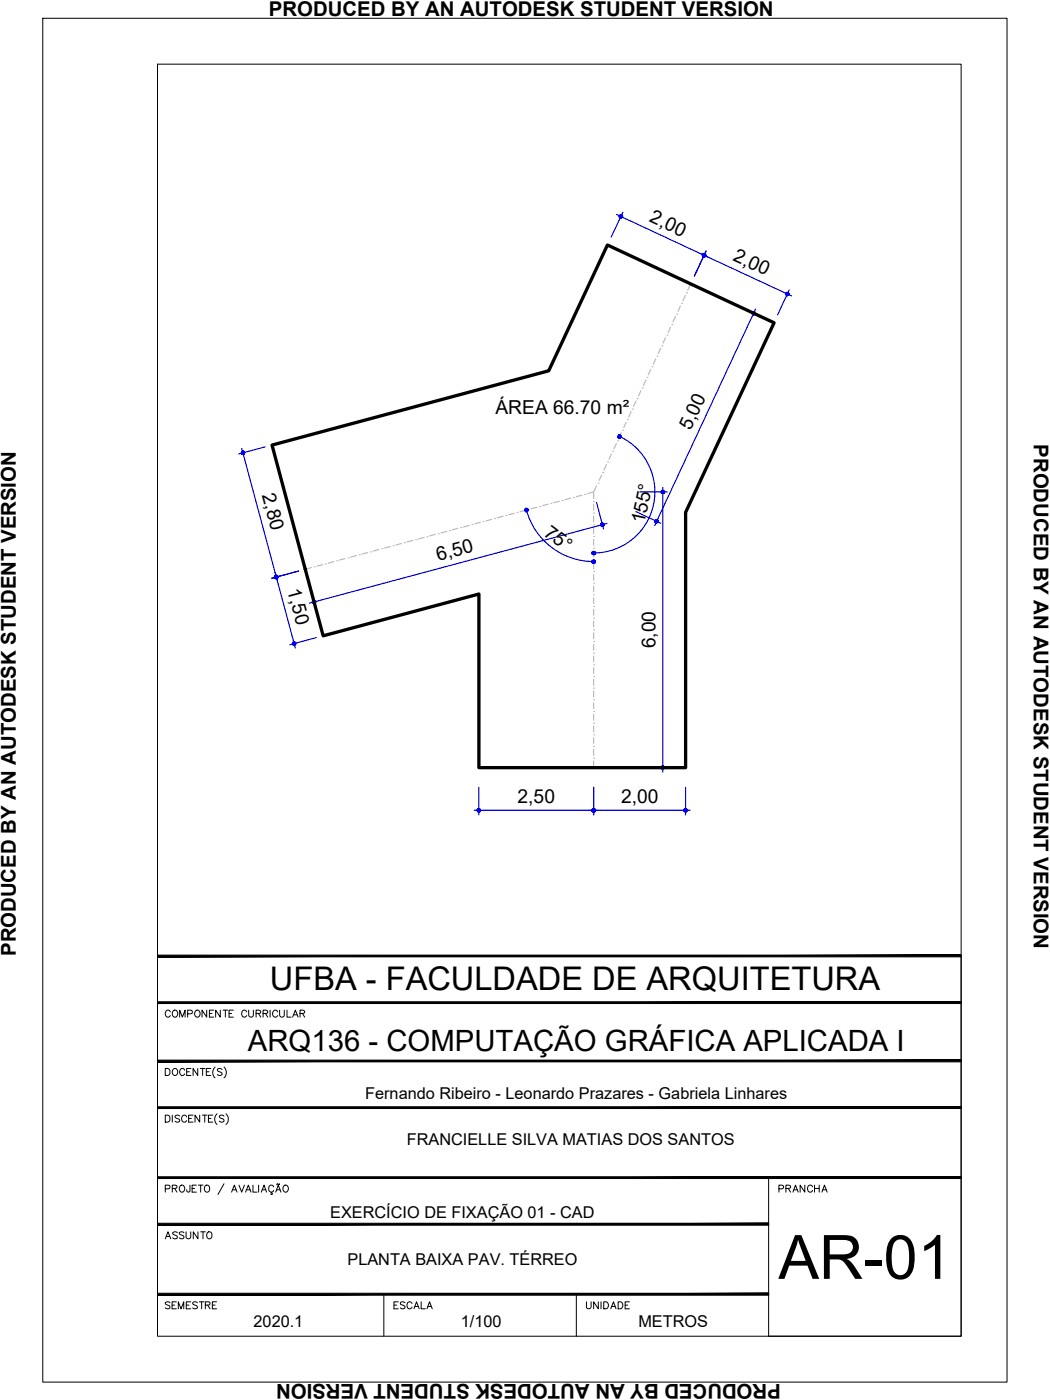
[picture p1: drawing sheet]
<svg xmlns="http://www.w3.org/2000/svg" width="229mm" height="305mm" viewBox="0 0 229 305" stroke-linecap="round" stroke-linejoin="round" font-family="sans-serif">
<!-- layer: ARQ_EIXO CINZA 04 -->
<g fill="none" stroke="#bababa" stroke-width=".25">
<path d="M141.9 79.8h.1M142.7 78.1l-.5 1.2M143 77.6h.1M143.8 75.8l-.5 1.2M144.1 75.3h.1M144.9 73.5l-.5 1.2M145.2 72.9h.1M146 71.2l-.5 1.2M146.3 70.7h.1M147.1 68.9l-.6 1.2M147.3 68.4h.1M148.1 66.6l-.5 1.2"/>
<path d="M148.4 66h.1M149.2 64.3l-.5 1.2M149.5 63.8h.1M150.4 61.8l-.7 1.4M133.1 98.8l-.5 1.2M133.4 98.3h.1M134.2 96.6l-.6 1.1M134.5 96h.1M135.3 94.2l-.6 1.2M135.5 93.7h.1M136.3 91.9l-.5 1.2M136.6 91.4h.1"/>
<path d="M137.4 89.6l-.5 1.2M137.7 89.1h.1M138.5 87.3l-.6 1.2M138.7 86.8h.1M139.5 85l-.5 1.2M139.8 84.5h.1M140.6 82.7l-.5 1.2M140.9 82.2h.1M141.7 80.4l-.6 1.2M82.5 119.6l-1.2 .4M83.1 119.5h.1M85 119l-1.3 .3"/>
<path d="M85.6 118.8h.1M87.4 118.3l-1.2 .4M88.1 118.2h.1M89.9 117.6l-1.3 .4M90.5 117.5h.1M92.3 117l-1.2 .3M93 116.8h.1M94.8 116.3l-1.2 .4M95.4 116.2h.1M97.2 115.7l-1.2 .3M97.9 115.5h.1M99.7 115l-1.2 .4"/>
<path d="M100.3 114.9h.1M102.2 114.4l-1.3 .3M102.7 114.2h.1M104.6 113.7l-1.2 .3M105.2 113.5h.1M107.1 113.1l-1.3 .3M107.7 112.9h.1M109.5 112.4l-1.2 .3M110.1 112.2h.1M112 111.8l-1.3 .3M112.6 111.6h.1M114.4 111.1l-1.2 .3"/>
<path d="M115 110.9h.1M116.9 110.4l-1.2 .3M117.5 110.3h.1M119.3 109.8l-1.2 .3M119.9 109.6h.1M121.8 109.1l-1.2 .3M122.4 109h.1M124.2 108.5l-1.2 .3M124.8 108.3h.1M126.7 107.8l-1.2 .3M127.3 107.7h.1M129.2 119.3h.1"/>
<path d="M129.2 116.8h.1M129.2 114.3h.1M129.2 111.7h.1M129.2 109.2h.1M129.2 109.8v1.3M129.2 112.4v1.2M129.2 114.9v1.3M129.2 117.4v1.3M129.2 120v1.2M129.2 107.1l-1.3 .4M129.9 105.7l-.7 1.4v1.4M130.2 105.2h.1"/>
<path d="M131 103.5l-.6 1.1M131.2 102.9h.1M132 101.1l-.5 1.2M132.3 100.6h.1M67.8 123.6l-1.3 .4M68.4 123.4h.1M70.3 122.9l-1.3 .3M70.9 122.8h.1M72.7 122.3l-1.2 .3M73.3 122.1h.1M75.1 121.6l-1.2 .3M75.8 121.5h.1"/>
<path d="M77.6 120.9l-1.2 .4M78.2 120.8h.1M80.1 120.3l-1.3 .3M80.7 120.1h.1M129.2 139.7h.1M129.2 137.1h.1M129.2 134.6h.1M129.2 132h.1M129.2 129.5h.1M129.2 127h.1M129.2 124.4h.1M129.2 121.9h.1"/>
<path d="M129.2 122.5v1.3M129.2 125.1v1.2M129.2 127.6v1.3M129.2 130.1v1.3M129.2 132.7v1.2M129.2 135.2v1.3M129.2 137.8v1.2M129.2 160h.1M129.2 157.4h.1M129.2 154.9h.1M129.2 152.4h.1M129.2 149.8h.1"/>
<path d="M129.2 147.3h.1M129.2 144.7h.1M129.2 142.2h.1M129.2 140.3v1.3M129.2 142.8v1.3M129.2 145.4v1.2M129.2 147.9v1.3M129.2 150.5v1.2M129.2 153v1.3M129.2 155.5v1.3M129.2 158.1v1.2M129.2 165.1h.1"/>
<path d="M129.2 162.5h.1M129.2 160.6v1.3M129.2 163.2v1.2M129.2 165.7v1.4"/>
</g>
<!-- layer: COTA AZUL -->
<g fill="none" stroke="#00f" stroke-width=".25">
<path d="M134.2 46.7l38.1 17.7M135.6 46.2l-2.5 5.4M153.7 54.7l-2.5 5.4M159.6 66.1l5.4 2.5M164.5 67.3l-22 47.1M171.8 63.1l-2.5 5.4M52.6 97.6l11.7 43.5M57.7 97.3l-5.8 1.5M134.9 95a13.3 13.3 0 0 1 7.4 15 13.3 13.3 0 0 1-13 10.4M114.6 111a15.2 15.2 0 0 0 14.7 11.3M129.9 109.4l1.5 5.8M132.1 114l-64.7 17.3"/>
<path d="M138.4 111.4l5.4 2.5M139.3 107.1h6M144.3 106.1v62M65 124.3l-5.8 1.6M67.1 126.2l1.5 5.8M68.9 138.8l-5.8 1.6M103.3 176.4h46.9M104.3 171.4v6M129.2 171.4v6M139.3 167.1h6M149.3 171.4v6"/>
</g>
<!-- layer: 0 -->
<g fill="#00f" stroke="#00f" stroke-width=".22">
<path d="M68 131.1l.1 .2 .3-.2zM68.1 131.3l.3-.2-.1 .3zM68.4 131.1l-.1 .3h.2z"/>
<path d="M68.4 131.1l.1 .3 .1-.1zM68.4 131.1h.3l-.1 .2zM68.4 131.1h.3v-.1z"/>
<path d="M68.6 130.8l-.2 .3 .3-.1zM68.5 130.7l.1 .1-.2 .3zM68.3 130.7l.1 .4 .1-.4z"/>
<path d="M68.1 130.8l.3 .3-.1-.4zM68.1 130.8l.3 .3-.4-.1zM68 131v.1h.4z"/>
<path d="M131.4 114l-.3 .2 .4-.1zM131.2 113.9l.2 .1-.3 .2zM131.1 113.9v.3l.1-.3z"/>
<path d="M130.9 114l.2 .2v-.3zM130.9 114l.2 .2-.3-.1zM130.8 114.1v.2l.3-.1z"/>
<path d="M130.8 114.3l.1 .2 .2-.3zM131.1 114.2v.4l-.2-.1zM131.1 114.2v.4h.1z"/>
<path d="M131.1 114.2l.1 .4 .2-.1zM131.1 114.2l.4 .1-.1 .2zM131.1 114.2l.4 .1v-.2z"/>
<path d="M144.1 106.8l.2 .3v-.4zM144.1 106.8l.2 .3-.3-.2zM144 106.9l-.1 .2h.4z"/>
<path d="M143.9 107.1l.1 .2 .3-.2zM144 107.3l.3-.2-.2 .3zM144.3 107.1l-.2 .3 .2 .1z"/>
<path d="M144.3 107.1v.4l.2-.1zM144.3 107.1l.3 .2-.1 .1zM144.3 107.1l.3 .2 .1-.2z"/>
<path d="M144.3 107.1h.4l-.1-.2zM144.5 106.8l.1 .1-.3 .2zM144.3 106.7v.4l.2-.3z"/>
<path d="M144.3 167.1v.4l.2-.1zM144.3 167.1l.3 .2-.1 .1zM144.3 167.1l.3 .2 .1-.2z"/>
<path d="M144.3 167.1h.4l-.1-.2zM144.5 166.8l.1 .1-.3 .2zM144.3 166.8v.3l.2-.3z"/>
<path d="M144.1 166.8l.2 .3v-.3zM144.1 166.8l.2 .3-.3-.2zM144 166.9l-.1 .2h.4z"/>
<path d="M143.9 167.1l.1 .2 .3-.2zM144 167.3l.3-.2-.2 .3zM144.3 167.1l-.2 .3 .2 .1z"/>
<path d="M143 113.5l-.2 .3 .2 .1zM143 113.5l.2 .3-.2 .1zM143 113.5l.2 .3 .1-.1z"/>
<path d="M143 113.5l.3 .2v-.2zM143 113.5l.3-.2v.2zM143.1 113.2l-.1 .3 .3-.2z"/>
<path d="M142.9 113.1l.1 .4 .1-.3zM142.7 113.2l.2-.1 .1 .4zM142.7 113.2l-.1 .1 .4 .2z"/>
<path d="M142.6 113.3v.2h.4zM142.6 113.5h.4l-.4 .2zM142.6 113.7l.2 .1 .2-.3z"/>
<path d="M164 67.8l.1 .4 .2-.3zM163.9 67.9l.1-.1 .1 .4zM163.9 67.9l-.2 .1 .4 .2z"/>
<path d="M163.7 68v.2h.4zM163.7 68.2h.4l-.3 .2zM163.8 68.4l.1 .1 .2-.3z"/>
<path d="M164.1 68.2l-.2 .3 .2 .1zM164.1 68.2l.2 .3-.2 .1zM164.1 68.2l.2 .3 .1-.1z"/>
<path d="M164.1 68.2l.3 .2 .1-.2zM164.1 68.2l.3-.2 .1 .2zM164.3 67.9l-.2 .3 .3-.2z"/>
<path d="M134.8 46.9v.3l.4-.1zM134.8 47.2l.4-.1-.3 .2zM134.9 47.3l.1 .2 .2-.4z"/>
<path d="M135.2 47.1l-.2 .4h.2zM135.2 47.1l.2 .3-.2 .1zM135.2 47.1l.2 .3 .1-.1z"/>
<path d="M135.2 47.1l.3 .2 .1-.2zM135.2 47.1l.3-.2 .1 .2zM135.3 46.8l-.1 .3 .3-.2z"/>
<path d="M135.1 46.7l.1 .4 .1-.3zM135 46.8l.1-.1 .1 .4zM134.8 46.9l.4 .2-.2-.3z"/>
<path d="M153.3 55.6l.3 .1 .1-.2zM153.3 55.6l.3-.2 .1 .1zM153.5 55.2l-.2 .4 .3-.2z"/>
<path d="M153.2 55.2l.1 .4 .2-.4zM153.1 55.2h.1l.1 .4zM153.1 55.2l-.1 .2 .3 .2z"/>
<path d="M153 55.4l-.1 .2h.4zM152.9 55.6h.4l-.3 .2zM153 55.8l.1 .1 .2-.3z"/>
<path d="M153.3 55.6l-.2 .3h.2zM153.3 55.6l.2 .3h-.2zM153.3 55.6l.2 .3 .1-.2z"/>
<path d="M153 55.4l-.1 .2h.4zM152.9 55.6h.4l-.3 .2zM153 55.8l.1 .1 .2-.3z"/>
<path d="M153.3 55.6l-.2 .3h.2zM153.3 55.6l.2 .3h-.2zM153.3 55.6l.2 .3 .1-.2z"/>
<path d="M153.3 55.6l.3 .1 .1-.2zM153.3 55.6l.3-.2 .1 .1zM153.5 55.2l-.2 .4 .3-.2z"/>
<path d="M153.2 55.2l.1 .4 .2-.4zM153.1 55.2h.1l.1 .4zM153.1 55.2l-.1 .2 .3 .2z"/>
<path d="M171.4 64l.3 .2 .1-.2zM171.4 64l.3-.2 .1 .2zM171.6 63.7l-.2 .3 .3-.2z"/>
<path d="M171.4 63.6v.4l.2-.3zM171.2 63.7l.2-.1v.4zM171.2 63.7l-.1 .1 .3 .2z"/>
<path d="M171.1 63.8l-.1 .3 .4-.1zM171 64.1l.4-.1-.3 .2zM171.1 64.2l.1 .1 .2-.3z"/>
<path d="M171.4 64l-.2 .3 .2 .1zM171.4 64l.2 .3-.2 .1zM171.4 64l.2 .3 .1-.1z"/>
<path d="M59.9 125.3l.3 .3-.2-.3zM59.9 125.3l.3 .3-.4-.1zM59.8 125.5v.2l.4-.1z"/>
<path d="M59.8 125.7l.1 .2 .3-.3zM59.9 125.9l.3-.3-.2 .4zM60.2 125.6l-.2 .4h.2z"/>
<path d="M60.2 125.6v.4l.2-.1zM60.2 125.6l.3 .1-.1 .2zM60.2 125.6l.3 .1v-.2z"/>
<path d="M60.4 125.3l-.2 .3 .3-.1zM60.2 125.3h.2l-.2 .3zM60 125.3l.2 .3v-.3z"/>
<path d="M64 140.1l.1 .4 .2-.1zM64 140.1l.4 .1-.1 .2zM64 140.1l.4 .1v-.2z"/>
<path d="M64 140.1l.4-.1-.1-.1zM64.1 139.7l.2 .2-.3 .2zM63.9 139.7l.1 .4 .1-.4z"/>
<path d="M63.8 139.9l.2 .2-.1-.4zM63.8 139.9l.2 .2-.3-.1zM63.7 140v.2l.3-.1z"/>
<path d="M63.7 140.2l.1 .2 .2-.3zM63.8 140.4l.2-.3-.1 .4zM64 140.1l-.1 .4h.2z"/>
<path d="M60.2 125.6v.4l.2-.1zM60.2 125.6l.3 .1-.1 .2zM60.2 125.6l.3 .1v-.2z"/>
<path d="M60.4 125.3l-.2 .3 .3-.1zM60.2 125.3h.2l-.2 .3zM60 125.3l.2 .3v-.3z"/>
<path d="M59.9 125.3l.3 .3-.2-.3zM59.9 125.3l.3 .3-.4-.1zM59.8 125.5v.2l.4-.1z"/>
<path d="M59.8 125.7l.1 .2 .3-.3zM59.9 125.9l.3-.3-.2 .4zM60.2 125.6l-.2 .4h.2z"/>
<path d="M52.6 98.3l.3 .3-.1-.4zM52.6 98.3l.3 .3-.4-.1zM52.5 98.5v.2l.4-.1z"/>
<path d="M52.5 98.7l.1 .1 .3-.2zM52.6 98.8l.3-.2-.1 .3zM52.9 98.6l-.1 .3h.2z"/>
<path d="M52.9 98.6l.1 .3 .2-.1zM52.9 98.6l.4 .1-.1 .1zM52.9 98.6l.4 .1v-.2z"/>
<path d="M52.9 98.6l.4-.1-.1-.2zM53 98.2l.2 .1-.3 .3zM52.8 98.2l.1 .4 .1-.4z"/>
<path d="M129.2 176.4h.4v-.2zM129.5 176.1l.1 .1-.4 .2zM129.2 176.1v.3l.3-.3z"/>
<path d="M129.1 176.1l.1 .3v-.3zM128.9 176.2l.2-.1 .1 .3zM128.9 176.2v.2h.3z"/>
<path d="M128.9 176.4v.2l.3-.2zM128.9 176.6l.3-.2-.1 .3zM129.2 176.4l-.1 .3 .1 .1z"/>
<path d="M129.2 176.4v.4l.3-.1zM129.2 176.4l.4 .2-.1 .1zM129.2 176.4l.4 .2v-.2z"/>
<path d="M103.9 176.4v.2l.4-.2zM103.9 176.6l.4-.2-.2 .3zM104.3 176.4l-.2 .3 .2 .1z"/>
<path d="M104.3 176.4v.4l.1-.1zM104.3 176.4l.3 .2-.2 .1zM104.3 176.4l.3 .2v-.2z"/>
<path d="M104.3 176.4h.3v-.2zM104.4 176.1l.2 .1-.3 .2zM104.3 176.1v.3l.1-.3z"/>
<path d="M104.1 176.1l.2 .3v-.3zM103.9 176.2l.2-.1 .2 .3zM103.9 176.2v.2h.4z"/>
<path d="M149.3 176.4h.3v-.2zM149.4 176.1l.2 .1-.3 .2zM149.3 176.1v.3l.1-.3z"/>
<path d="M149.1 176.1l.2 .3v-.3zM149.1 176.1l.2 .3-.4-.2zM148.9 176.2v.2h.4z"/>
<path d="M148.9 176.4v.2l.4-.2zM148.9 176.6l.4-.2-.2 .3zM149.3 176.4l-.2 .3 .2 .1z"/>
<path d="M149.3 176.4v.4l.1-.1zM149.3 176.4l.3 .2-.2 .1zM149.3 176.4l.3 .2v-.2z"/>
<path d="M128.9 176.4v.2l.3-.2zM128.9 176.6l.3-.2-.1 .3zM129.2 176.4l-.1 .3 .1 .1z"/>
<path d="M129.2 176.4v.4l.3-.1zM129.2 176.4l.4 .2-.1 .1zM129.2 176.4l.4 .2v-.2z"/>
<path d="M129.2 176.4h.4v-.2zM129.5 176.1l.1 .1-.4 .2zM129.2 176.1v.3l.3-.3z"/>
<path d="M129.1 176.1l.1 .3v-.3zM128.9 176.2l.2-.1 .1 .3zM128.9 176.2v.2h.3z"/>
<path d="M114.3 110.8l.3 .2-.1-.3zM114.3 110.8l.3 .2h-.3zM114.3 111v.1l.3-.1z"/>
<path d="M114.3 111.1v.2l.3-.3zM114.3 111.3l.3-.3-.1 .4zM114.6 111l-.1 .4h.2z"/>
<path d="M114.6 111l.1 .4 .2-.1zM114.6 111l.4 .1-.1 .2zM114.6 111l.4 .1v-.1z"/>
<path d="M114.6 111h.4l-.1-.2zM114.7 110.7l.2 .1-.3 .2zM114.5 110.7l.1 .3 .1-.3z"/>
<path d="M129.2 122.3h.4v-.2zM129.5 122l.1 .1-.4 .2zM129.2 121.9v.4l.3-.3z"/>
<path d="M129.1 122l.1 .3v-.4zM128.9 122.1l.2-.1 .1 .3zM128.9 122.1v.2h.3z"/>
<path d="M128.9 122.3v.2l.3-.2zM128.9 122.5l.3-.2-.1 .3zM129.2 122.3l-.1 .3h.1z"/>
<path d="M129.2 122.3v.3h.3zM129.2 122.3l.4 .2-.1 .1zM129.2 122.3l.4 .2v-.2z"/>
<path d="M128.9 120.4v.2l.3-.2zM128.9 120.6l.3-.2-.1 .3zM129.2 120.4l-.1 .3 .1 .1z"/>
<path d="M129.2 120.4v.4l.3-.1zM129.2 120.4l.4 .2-.1 .1zM129.2 120.4l.4 .2v-.2z"/>
<path d="M129.2 120.4h.4v-.2zM129.5 120.1l.1 .1-.4 .2zM129.2 120.1v.3l.3-.3z"/>
<path d="M129.1 120.1l.1 .3v-.3zM128.9 120.2l.2-.1 .1 .3zM128.9 120.2v.2h.3z"/>
<path d="M134.5 94.9v.2l.4-.1zM134.5 95.1l.4-.1-.3 .3zM134.6 95.3l.1 .1 .2-.4z"/>
<path d="M134.9 95l-.2 .4h.2zM134.9 95l.2 .4h-.2zM134.9 95l.2 .4 .1-.2z"/>
<path d="M134.9 95l.3 .2 .1-.2zM134.9 95l.3-.2 .1 .2zM135 94.7l-.1 .3 .3-.2z"/>
<path d="M134.8 94.7l.1 .3 .1-.3zM134.7 94.7h.1l.1 .3zM134.7 94.7l-.2 .2 .4 .1z"/>
</g>
<path d="M59.2 96.9l60.3-16.2 12.7-27.4 36.3 17-19.2 41.2v55.6h-45v-37.8l-33.9 9.1z" fill="none" stroke="#000" stroke-width=".72"/>
<!-- layer: MRG_EXTERNA -->
<path d="M9.3 4h209.9v296.9h-209.9z" fill="none" stroke="#000" stroke-width=".22"/>
<!-- layer: MRG_INTERNA -->
<path d="M34.3 14h175v276.9h-175z" fill="none" stroke="#000" stroke-width=".22"/>
<!-- layer: SIMB_01 -->
<g fill="#000" stroke="#000" stroke-width=".22">
<path d="M34.3 218.1v.4l175-.4zM34.3 218.5l175-.4v.4z"/>
<path d="M34.3 207.9v.4l175-.4zM34.3 208.3l175-.4v.4z"/>
<path d="M34.3 230.8v.4l175-.4zM34.3 231.2l175-.4v.4z"/>
<path d="M34.3 256.2v.4l175-.4zM34.3 256.6l175-.4v.4z"/>
<path d="M34.3 241v.3l175-.3zM34.3 241.3l175-.3v.3z"/>
<path d="M34.3 266.3v.4l133-.4zM34.3 266.7l133-.4v.4z"/>
<path d="M34.3 282h133v-.4zM34.3 281.6h133l-133 .4z"/>
</g>
<g fill="none" stroke="#000" stroke-width=".22">
<path d="M45 219.9v1.5l-1-1.5v1.5M46.5 219.9h-.9v1.5h.9M48 219.9v1.5l-1.1-1.5v1.5M48.6 219.9h1M49.1 219.9v1.5M50.8 219.9h-.9v1.5h.9M54.1 219.9v1.1l.5 .4h.3l.3-.4v-1.1M58.8 219.9v1.5M60.9 219.9v1.1l.4 .4 .5-.2 .1-1.3M62.5 219.9v1.5h.9M209.3 208.1v82.8h-42v-34.5M36 232.6h.5a.82 .82 0 0 1 .5 .8 .82 .82 0 0 1-.5 .7h-.5z"/>
<path d="M37.1 220.3a.56 .56 0 0 0-.7-.4 .56 .56 0 0 0-.4 .6 .63 .63 0 0 0 .2 .8 .63 .63 0 0 0 .9-.2M37.7 220.1a.72 .72 0 0 1 1 .2 .72 .72 0 0 1-.3 1.1 .72 .72 0 0 1-.9-.4 .72 .72 0 0 1 .2-.9zM37.7 232.8a.72 .72 0 0 1 1 .2 .72 .72 0 0 1-.3 1.1 .72 .72 0 0 1-.9-.4 .72 .72 0 0 1 .2-.9zM39.1 221.4v-1.5l.6 1.5 .6-1.5v1.5M40.2 233a.56 .56 0 0 0-.6-.4 .56 .56 0 0 0-.5 .6 .63 .63 0 0 0 .3 .8 .63 .63 0 0 0 .8-.2M40.6 233.3h.6M40.9 220.7l.9-.1v-.5l-.3-.2h-.6v1.5M41.6 232.6h-1v1.5h1M42.7 220a.71 .71 0 0 1 .9 .7 .71 .71 0 0 1-.9 .7l-.3-.5v-.4zM43.1 232.6v1.5l-1.1-1.5v1.5M43.6 232.6h1M44.1 232.6v1.5"/>
<path d="M44.9 233.3h.6M45.6 220.6h.5M45.9 232.6h-1v1.5h1M46.8 232.3a1.57 1.57 0 0 0 0 2.4M48.3 232.8l-.3-.2-.7 .2 .2 .4 .5 .2 .3 .3v.2l-.3 .2-.7-.2M48.8 232.3a1.57 1.57 0 0 1 0 2.4M49.9 220.6h.5M53.7 220.3a.56 .56 0 0 0-.6-.4 .56 .56 0 0 0-.5 .6 .63 .63 0 0 0 .3 .8 .63 .63 0 0 0 .8-.2M55.8 220.6h.8l.2-.4-.4-.3h-.6v1.5M56.3 220.6l.5 .8M57.3 220.6h.8l.2-.4-.4-.3h-.6v1.5M57.8 220.6l.5 .8"/>
<path d="M60.5 220.3a.56 .56 0 0 0-.7-.4 .56 .56 0 0 0-.4 .6 .63 .63 0 0 0 .2 .8 .63 .63 0 0 0 .9-.2M63.7 221.4l.6-1.5 .6 1.5M63.9 220.9h.7M65.3 220.6h.9l.1-.4-.3-.3h-.7v1.5M65.8 220.6l.5 .8M36 242.8h.5a.82 .82 0 0 1 .5 .7 .82 .82 0 0 1-.5 .8h-.5zM36 258.8l.9-.1 .1-.6-1-.1v1.5M37.5 258.7l1-.1v-.5l-1-.1v1.5M37.5 242.8v1.5M38 258.7l.5 .8M39.1 243l-.3-.2-.7 .2 .2 .4 .7 .3 .1 .2v.2l-.3 .2-.7-.2M39.2 258.2a.72 .72 0 0 1 1 .2 .72 .72 0 0 1-.3 1.1 .72 .72 0 0 1-.9-.4 .72 .72 0 0 1 .2-.9z"/>
<path d="M40.6 243.2a.56 .56 0 0 0-.6-.4 .56 .56 0 0 0-.5 .6 .63 .63 0 0 0 .3 .8 .63 .63 0 0 0 .8-.2M41.1 243.5h.6M41.4 258l-.1 1.4-.4 .1-.2-.1-.1-.4M41.8 258.7h.6M42 242.8h-.9v1.5h.9M42.8 258h-1v1.5h1M43.2 258h1M43.5 242.8v1.5l-1-1.5v1.5M43.7 258v1.5M44.1 242.8h1M44.6 242.8v1.5M44.6 258.2a.63 .63 0 0 1 .8-.1 .63 .63 0 0 1 .2 .9 .57 .57 0 0 1-.5 .6 .57 .57 0 0 1-.6-.6z"/>
<path d="M45.4 243.5h.5M46.3 242.8h-.9v1.5h.9M47.2 242.5a1.57 1.57 0 0 0 0 2.3M48.8 243l-.4-.2-.6 .2 .1 .4 .7 .3 .2 .2v.2l-.4 .2-.6-.2M48.8 257.7l-1.3 2.4M49.2 242.5a1.57 1.57 0 0 1 0 2.3M50.4 259.5l.6-1.5 .6 1.5M50.7 259h.7M52 258l.6 1.5 .6-1.5M53.5 259.5l.6-1.5 .6 1.5M53.7 259h.7M55.1 258v1.5h.9"/>
<path d="M56.3 258v1.5M56.9 259.5l.6-1.5 .5 1.5M57.1 259h.7M59.1 259.5v.3l.2 .2h-.4M59.6 258.4a.6 .6 0 0 0-.9-.3 .6 .6 0 0 0-.2 .9 .54 .54 0 0 0 .4 .5 .54 .54 0 0 0 .7-.3M60 259.5l.6-1.5 .6 1.5M60.2 259h.8M60.3 257.8l-.1 .1M60.3 257.8h.2M60.5 257.8l.1 .1M60.6 257.9h.2M60.9 257.7l-.1 .2"/>
<path d="M61.8 258.2a.72 .72 0 0 1 1 .2 .72 .72 0 0 1-.3 1.1 .72 .72 0 0 1-.9-.4 .72 .72 0 0 1 .2-.9zM83.6 281.8v9.1M125.5 281.8v9.1"/>
</g>
<text font-size="13.3" x="169.5" y="278.4">AR-01</text>
<text font-size="7.1" x="58.8" y="215.6">UFBA - FACULDADE DE ARQUITETURA</text>
<text font-size="6.4" x="54" y="228.9">ARQ136 - COMPUTAÇÃO GRÁFICA APLICADA I</text>
<g font-size="4.4">
<text x="58.5" y="3.6">PRODUCED BY AN AUTODESK STUDENT VERSION</text>
<text x="225.1" y="96.7" transform="rotate(90 225.1 96.7)">PRODUCED BY AN AUTODESK STUDENT VERSION</text>
<text x="3.5" y="208.2" transform="rotate(-90 3.5 208.2)">PRODUCED BY AN AUTODESK STUDENT VERSION</text>
<text x="168.3" y="260.7">PRANCHA</text>
<text x="34.9" y="270.9">ASSUNTO</text>
<text x="34.9" y="286.1">SEMESTRE</text>
<text x="84.7" y="286.1">ESCALA</text>
<text x="126.3" y="286.1">UNIDADE</text>
<text x="170" y="301.3" transform="rotate(-180 170 301.3)">PRODUCED BY AN AUTODESK STUDENT VERSION</text>
</g>
<g font-size="4.2">
<text x="141.2" y="48.2" transform="rotate(25 141.2 48.2)">2,00</text>
<text x="159.4" y="56.6" transform="rotate(25 159.4 56.6)">2,00</text>
<text x="107.9" y="90.1">ÁREA 66.70 m²</text>
<text x="150.3" y="93.9" transform="rotate(-65 150.3 93.9)">5,00</text>
<text x="57" y="107.8" transform="rotate(75 57 107.8)">2,80</text>
<text x="118.2" y="116.4" transform="rotate(37 118.2 116.4)">75°</text>
<text x="140.3" y="114.1" transform="rotate(-78 140.3 114.1)">155°</text>
<text x="95.4" y="122.1" transform="rotate(-15 95.4 122.1)">6,50</text>
<text x="62.5" y="128.4" transform="rotate(75 62.5 128.4)">1,50</text>
<text x="142.7" y="141.2" transform="rotate(-90 142.7 141.2)">6,00</text>
<text x="112.7" y="174.8">2,50</text>
<text x="135.2" y="174.8">2,00</text>
</g>
<g font-size="3.5">
<text x="79.5" y="239.3">Fernando Ribeiro - Leonardo Prazares - Gabriela Linhares</text>
<text x="88.6" y="249.3">FRANCIELLE SILVA MATIAS DOS SANTOS</text>
<text x="71.9" y="265.2">EXERCÍCIO DE FIXAÇÃO 01 - CAD</text>
<text x="75.6" y="275.4">PLANTA BAIXA PAV. TÉRREO</text>
<text x="55.2" y="289">2020.1</text>
<text x="100.3" y="289">1/100</text>
<text x="139" y="289">METROS</text>
</g>
</svg>
